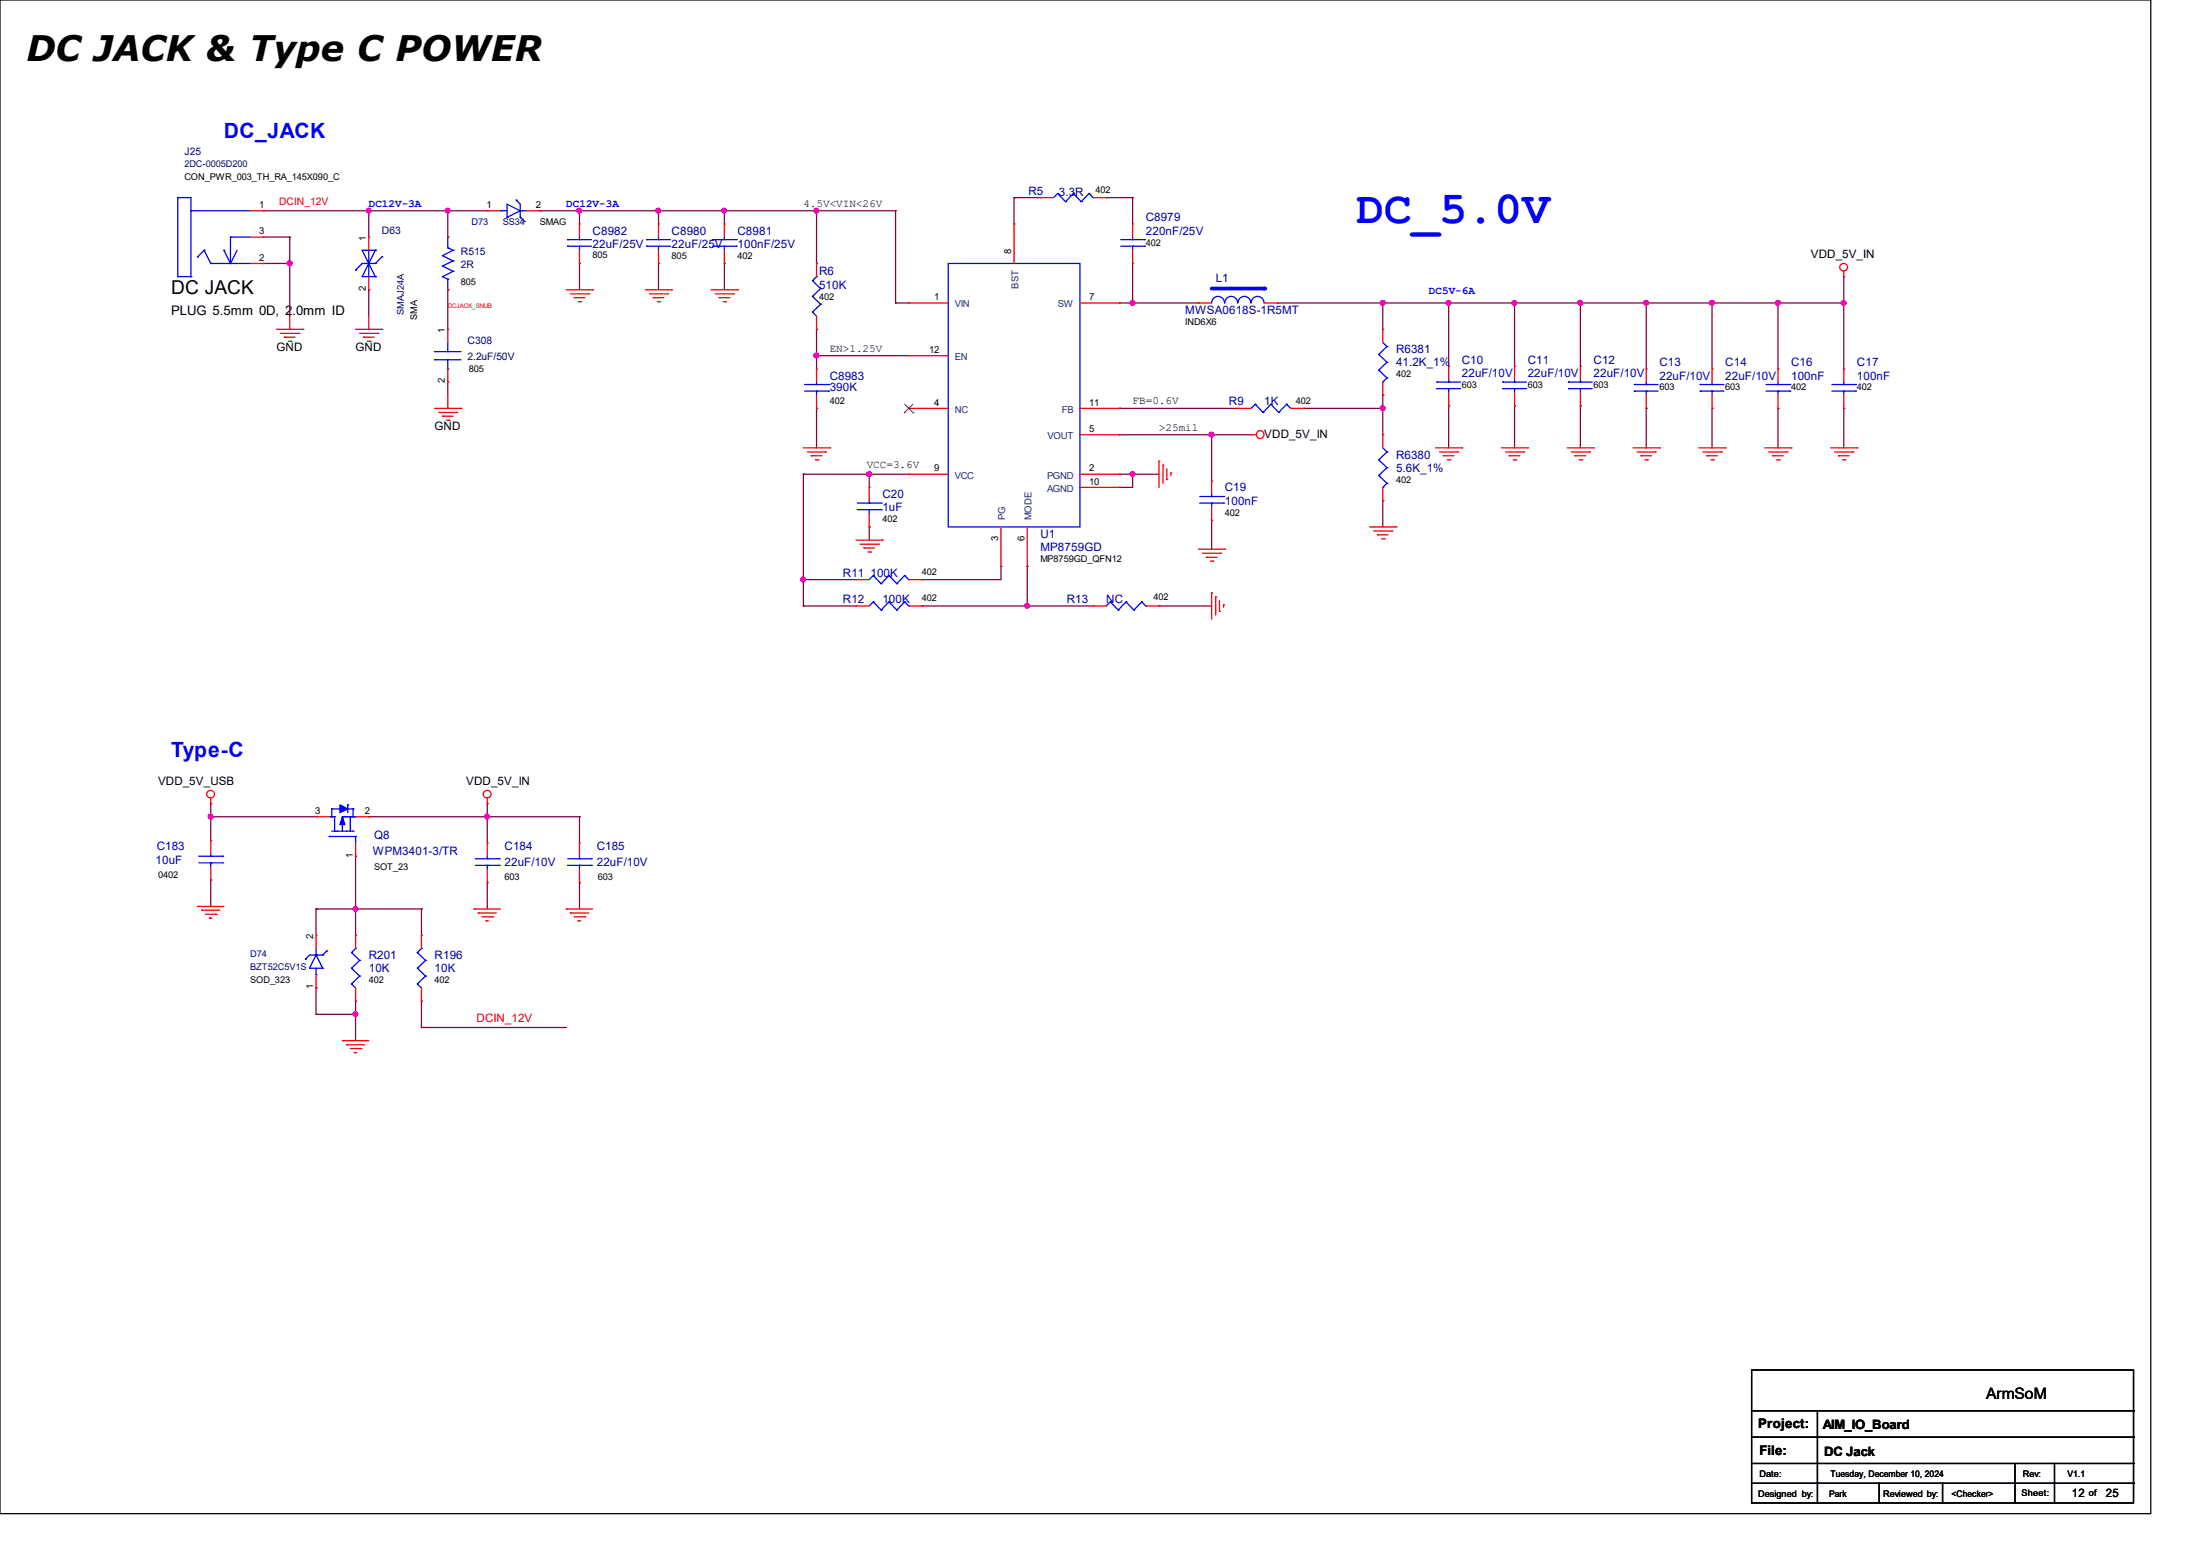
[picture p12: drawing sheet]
<svg xmlns="http://www.w3.org/2000/svg" width="297mm" height="210mm" viewBox="0 0 297 210" stroke-linecap="round" stroke-linejoin="round" font-family="sans-serif">
<g fill="none" stroke="#000" stroke-width=".17">
<path d="M0 0h290.4v204.3h-290.4zM236.5 184.9h51.5v18h-51.5zM236.5 190.4h51.5M236.5 194h51.5M236.5 197.5h51.5M245.4 190.4v12.5M272 197.5v5.4M277.4 197.5v5.4M288 190.4h.1M288 194h.1M288 197.5h.1M236.5 200.2h51.5"/>
<path d="M245.4 202.9h.1M253.7 202.9h.1M253.7 200.2v2.7M262.3 202.9h.1M262.3 200.2v2.7M272 202.9h.1M277.4 202.9h.1M288 200.2h.1"/>
</g>
<g fill="none" stroke="#800040" stroke-width=".17">
<path d="M35.6 35.6h.1M35.6 32h.1M35.6 28.4h.1M35.6 35.6h3.5M35.6 32h3.5M35.6 28.4h30.2M39.1 35.6h.1M39.1 32h.1M39.1 32v10.7M49.8 39.1h.1M49.8 28.4h.1M49.8 28.4v3.6"/>
<path d="M49.8 39.1v3.6M60.5 39.1h.1M60.5 28.4h.1M60.5 28.4v3.6M60.5 39.1v5.3M72.9 28.4h.1M72.9 28.4h48M78.2 28.4h.1M78.2 35.6h.1M78.2 28.4v1.8M78.2 35.6v3.5M88.9 35.6h.1"/>
<path d="M88.9 28.4h.1M88.9 28.4v1.8M88.9 35.6v3.5M97.8 35.6h.1M97.8 28.4h.1M97.8 28.4v1.8M97.8 35.6v3.5M110.2 28.4h.1M110.2 28.4v7.2M120.9 28.4h.1M120.9 28.4v12.5M136.9 26.7h.1"/>
<path d="M136.9 26.7h3.6M136.9 26.7v3.5M149.4 26.7h.1M149.4 26.7h3.5M152.9 26.7h.1M152.9 35.6h.1M152.9 26.7v3.5M152.9 35.6v5.3M248.9 37.3h.1M248.9 37.3v12.5M60.5 51.6h.1M60.5 51.6v1.7"/>
<path d="M110.2 48h.1M110.2 55.1h.1M110.2 44.4h.1M110.2 48h12.5M110.2 44.4v5.4M110.2 55.1v5.4M120.9 40.9h.1M120.9 40.9h1.8M151.1 55.1h.1M151.1 58.7h.1M151.1 40.9h.1M151.1 40.9h10.7"/>
<path d="M151.1 55.1h16M151.1 58.7h17.8M152.9 40.9h.1M163.6 58.7h.1M163.6 58.7v6.2M172.5 40.9h.1M172.5 40.9h76.4M176 55.1h.1M176 55.1h10.7M186.7 53.3h.1M186.7 55.1h.1M186.7 40.9h.1"/>
<path d="M186.7 40.9v3.5M186.7 53.3v5.4M195.6 40.9h.1M195.6 54.8h.1M195.6 40.9v8.5M195.6 54.8v5.7M204.5 54.8h.1M204.5 40.9h.1M204.5 40.9v8.5M204.5 54.8v5.7M213.4 40.9h.1M213.4 54.8h.1"/>
<path d="M213.4 40.9v8.5M213.4 54.8v5.7M222.2 40.9h.1M222.2 55.1h.1M222.2 40.9v8.9M222.2 55.1v5.4M231.1 55.1h.1M231.1 40.9h.1M231.1 40.9v8.9M231.1 55.1v5.4M240 40.9h.1M240 55.1h.1"/>
<path d="M240 40.9v8.9M240 55.1v5.4M248.9 40.9h.1M248.9 55.1h.1M248.9 55.1v5.4M108.5 78.2h.1M108.5 64h.1M108.5 64h14.2M108.5 78.2h7.1M108.5 64v17.8M117.3 64h.1M117.3 71.1h.1"/>
<path d="M117.3 64v1.8M117.3 71.1v1.8M124.5 78.2h.1M135.1 76.5h.1M135.1 76.5v1.7h-10.6M138.7 76.5h.1M138.7 76.5v5.3M151.1 64h.1M151.1 65.8h.1M151.1 64h5.4M152.9 64h.1M152.9 64v1.8h-1.8"/>
<path d="M163.6 70.2h.1M163.6 70.2v3.9M186.7 67.6h.1M186.7 67.6v3.5M108.5 81.8h.1M108.5 81.8h7.1M124.5 81.8h.1M124.5 81.8h23.1M138.7 81.8h.1M156.5 81.8h.1M156.5 81.8h7.1M28.4 108.5h.1"/>
<path d="M28.4 110.2h.1M28.4 118.8h.1M28.4 110.2h14.3M28.4 108.5v5M28.4 118.8v3.5M48 115.6h.1M48 115.6v10.6M49.8 110.2h.1M49.8 110.2h28.4M65.8 108.5h.1M65.8 110.2h.1M65.8 119.1h.1"/>
<path d="M65.8 108.5v5.3M65.8 119.1v3.6M78.2 110.2h.1M78.2 119.1h.1M78.2 110.2v3.6M78.2 119.1v3.6M42.7 122.7h.1M42.7 133.3h.1M42.7 136.9h.1M42.7 122.7h14.2M42.7 122.7v3.5M42.7 133.3v3.6"/>
<path d="M42.7 136.9h5.3M48 135.1h.1M48 122.7h.1M48 136.9h.1M48 135.1v5.4M56.9 122.7h.1M56.9 135.1h.1M56.9 138.7h.1M56.9 122.7v3.5M56.9 135.1v3.6M56.9 138.7h19.6"/>
</g>
<g fill="#f0f" stroke="#f0f" stroke-width=".17">
<circle cx="39.1" cy="35.5" r=".32"/>
<circle cx="49.8" cy="28.4" r=".32"/>
<circle cx="60.4" cy="28.4" r=".32"/>
<circle cx="222.2" cy="40.9" r=".32"/>
<circle cx="213.3" cy="40.9" r=".32"/>
<circle cx="240" cy="40.9" r=".32"/>
<circle cx="231.1" cy="40.9" r=".32"/>
<circle cx="186.7" cy="55.1" r=".32"/>
<circle cx="186.7" cy="40.9" r=".32"/>
<circle cx="163.6" cy="58.7" r=".32"/>
<circle cx="152.9" cy="64" r=".32"/>
<circle cx="248.9" cy="40.9" r=".32"/>
<circle cx="108.4" cy="78.2" r=".32"/>
<circle cx="117.3" cy="64" r=".32"/>
<circle cx="138.7" cy="81.8" r=".32"/>
<circle cx="88.9" cy="28.4" r=".32"/>
<circle cx="110.2" cy="28.4" r=".32"/>
<circle cx="97.8" cy="28.4" r=".32"/>
<circle cx="152.9" cy="40.9" r=".32"/>
<circle cx="110.2" cy="48" r=".32"/>
<circle cx="204.4" cy="40.9" r=".32"/>
<circle cx="195.6" cy="40.9" r=".32"/>
<circle cx="78.2" cy="28.4" r=".32"/>
<circle cx="65.8" cy="110.2" r=".32"/>
<circle cx="28.4" cy="110.2" r=".32"/>
<circle cx="48" cy="122.7" r=".32"/>
<circle cx="48" cy="136.9" r=".32"/>
</g>
<g fill="none" stroke="#f00" stroke-width=".17">
<path d="M33.8 28.4h1.8M33.8 35.6h1.8M33.8 32h1.8M35.6 28.4h.1M35.6 35.6h.1M35.6 32h.1M49.8 32h.1M49.8 39.1h.1M49.8 32v1.8M49.8 37.3v1.8M60.5 32h.1M60.5 39.1h.1"/>
<path d="M65.8 28.4h.1M65.8 28.4h1.8M71.1 28.4h1.8M72.9 28.4h.1M76.5 39.1h3.5M77 39.7h2.5M78.2 30.2h.1M78.2 35.6h.1M78.2 30.2v1.8M78.2 33.8v1.8M79.5 39.7h.1M80 39.1h.1"/>
<path d="M87.1 39.1h3.6M87.7 39.7h2.4M88.9 30.2h.1M88.9 35.6h.1M88.9 30.2v1.8M88.9 33.8v1.8M90.1 39.7h.1M90.7 39.1h.1M96 39.1h3.6M96.6 39.7h2.4M97.8 30.2h.1M97.8 35.6h.1"/>
<path d="M97.8 30.2v1.8M97.8 33.8v1.8M99 39.7h.1M99.6 39.1h.1M110.2 35.6h.1M110.2 35.6v1.7M136.9 30.2h.1M136.9 30.2v5.4M140.5 26.7h.1M140.5 26.7h1.7M147.6 26.7h1.8M149.4 26.7h.1"/>
<path d="M152.9 30.2h.1M152.9 35.6h.1M152.9 30.2v1.8M152.9 33.8v1.8M248.9 37.3h.1M248.9 36.6v.7M37.3 44.4h3.6M37.9 45h2.4M38.4 45.5h.1M38.4 45.5h1.4M38.9 46.1h.4M39.1 44.4h.1"/>
<path d="M39.1 42.7v1.7M39.3 46.1h.1M40.3 45h.1M40.9 44.4h.1M48 44.4h3.6M48.6 45h2.4M49.1 45.5h.1M49.1 45.5h1.4M49.6 46.1h.4M49.8 44.4h.1M49.8 42.7v1.7M50 46.1h.1"/>
<path d="M51 45h.1M51.6 44.4h.1M58.7 55.1h3.5M59.2 55.7h2.5M59.7 56.2h.1M59.7 56.2h1.5M60.3 56.7h.3M60.5 55.1h.1M60.5 44.4h.1M60.5 51.6h.1M60.5 44.4v1.8M60.5 49.8v1.8"/>
<path d="M60.5 53.3v1.8M60.6 56.7h.1M61.7 55.7h.1M62.2 55.1h.1M77.5 40.2h.1M77.5 40.2h1.5M78.1 40.7h.3M78.4 40.7h.1M88.2 40.2h.1M88.2 40.2h1.4M88.7 40.7h.4M89.1 40.7h.1"/>
<path d="M97.1 40.2h.1M97.1 40.2h1.4M97.6 40.7h.4M98 40.7h.1M110.2 44.4h.1M110.2 49.8h.1M110.2 55.1h.1M110.2 42.7v1.7M110.2 49.8v1.8M110.2 53.3v1.8M122.7 40.9h.1M122.7 55.1h.1"/>
<path d="M122.7 48h.1M122.7 55.1h5.3M122.7 40.9h5.3M122.7 48h5.3M145.8 55.1h5.3M145.8 58.7h5.3M145.8 40.9h5.3M151.1 58.7h.1M151.1 40.9h.1M151.1 55.1h.1M167.1 55.1h.1M167.1 55.1h1.8"/>
<path d="M168.9 58.7h.1M168.9 58.7h.7M174.2 55.1h1.8M176 55.1h.1M186.7 58.7h.1M186.7 44.4h.1M186.7 53.3h.1M186.7 44.4v1.8M186.7 51.6v1.7M186.7 58.7v1.8M195.6 49.4h.1M195.6 54.8h.1"/>
<path d="M195.6 49.4v1.8M195.6 53v1.8M204.5 49.4h.1M204.5 54.8h.1M204.5 49.4v1.8M204.5 53v1.8M213.4 49.4h.1M213.4 54.8h.1M213.4 49.4v1.8M213.4 53v1.8M222.2 49.8h.1M222.2 55.1h.1"/>
<path d="M222.2 49.8v1.8M222.2 53.3v1.8M231.1 49.8h.1M231.1 55.1h.1M231.1 49.8v1.8M231.1 53.3v1.8M240 49.8h.1M240 55.1h.1M240 49.8v1.8M240 53.3v1.8M248.9 49.8h.1M248.9 55.1h.1"/>
<path d="M248.9 49.8v1.8M248.9 53.3v1.8M108.5 60.5h3.5M109 61h2.5M109.5 61.5h.1M109.5 61.5h1.5M110.1 62.1h.3M110.4 62.1h.1M111.5 61h.1M112 60.5h.1M115.6 78.2h.1M115.6 72.9h3.5"/>
<path d="M115.6 78.2h1.7M116.1 73.4h2.5M116.6 74h.1M116.6 74h1.5M117.2 74.5h.3M117.3 65.8h.1M117.3 71.1h.1M117.3 65.8v1.8M117.3 69.3v1.8M117.5 74.5h.1M118.6 73.4h.1M119.1 72.9h.1"/>
<path d="M122.7 64h.1M122.7 78.2h1.8M122.7 64h5.3M124.5 78.2h.1M135.1 76.5h.1M135.1 71.1v5.4M138.7 76.5h.1M138.7 71.1v5.4M145.8 64h5.3M145.8 65.8h5.3M151.1 64h.1M151.1 65.8h.1"/>
<path d="M156.5 62.2h.1M156.5 62.2v3.6M157 62.8h.1M157 62.8v2.4M157.5 64.7h.1M157.5 63.3v1.4M158.1 63.8h.1M158.1 63.8v.4M161.8 74.1h3.6M162.3 74.7h2.5M162.9 75.2h.1M162.9 75.2h1.4"/>
<path d="M163.4 75.7h.3M163.6 64.9h.1M163.6 70.2h.1M163.6 64.9v1.8M163.6 68.5v1.7M163.7 75.7h.1M164.8 74.7h.1M165.4 74.1h.1M184.9 71.1h3.6M185.5 71.7h2.4M186 72.2h.1M186 72.2h1.4"/>
<path d="M186.5 72.7h.4M186.7 67.6h.1M186.7 65.8v1.8M186.9 72.7h.1M187.9 71.7h.1M188.5 71.1h.1M193.8 60.5h3.6M194.4 61h2.4M194.9 61.5h.1M194.9 61.5h1.4M195.4 62.1h.3M195.7 62.1h.1"/>
<path d="M196.8 61h.1M197.4 60.5h.1M202.7 60.5h3.5M203.2 61h2.5M203.8 61.5h.1M203.8 61.5h1.4M204.3 62.1h.3M204.6 62.1h.1M205.7 61h.1M206.2 60.5h.1M211.6 60.5h3.5M212.1 61h2.5"/>
<path d="M212.6 61.5h.1M212.6 61.5h1.5M213.2 62.1h.3M213.5 62.1h.1M214.6 61h.1M215.1 60.5h.1M220.5 60.5h3.5M221 61h2.5M221.5 61.5h.1M221.5 61.5h1.5M222.1 62.1h.3M222.4 62.1h.1"/>
<path d="M223.5 61h.1M224 60.5h.1M229.4 60.5h3.5M229.9 61h2.5M230.4 61.5h.1M230.4 61.5h1.5M231 62.1h.3M231.3 62.1h.1M232.4 61h.1M232.9 60.5h.1M238.3 60.5h3.5M238.8 61h2.5"/>
<path d="M239.3 61.5h.1M239.3 61.5h1.4M239.9 62.1h.3M240.2 62.1h.1M241.3 61h.1M241.8 60.5h.1M247.1 60.5h3.6M247.7 61h2.4M248.2 61.5h.1M248.2 61.5h1.4M248.8 62.1h.3M249.1 62.1h.1"/>
<path d="M250.1 61h.1M250.7 60.5h.1M115.6 81.8h.1M115.6 81.8h1.7M122.7 81.8h1.8M124.5 81.8h.1M147.6 81.8h.1M147.6 81.8h1.8M154.7 81.8h1.8M156.5 81.8h.1M163.6 80h.1M163.6 80v3.6"/>
<path d="M164.1 80.6h.1M164.1 80.6v2.4M164.6 82.5h.1M164.6 81.1v1.4M165.2 81.6h.1M165.2 81.6v.4M28.4 108.5h.1M28.4 113.5h.1M28.4 118.8h.1M28.4 107.7v.8M28.4 113.5v1.7M28.4 117v1.8"/>
<path d="M42.7 110.2h.1M42.7 110.2h1.7M48 115.6h.1M48 113.8v1.8M48 110.2h1.8M49.8 110.2h.1M65.8 108.5h.1M65.8 113.8h.1M65.8 119.1h.1M65.8 107.7v.8M65.8 113.8v1.8M65.8 117.3v1.8"/>
<path d="M78.2 113.8h.1M78.2 119.1h.1M78.2 113.8v1.8M78.2 117.3v1.8M26.7 122.3h.1M26.7 122.3h3.5M27.2 122.9h.1M27.2 122.9h2.5M27.7 123.4h1.5M28.3 123.9h.1M28.3 123.9h.3M29.2 123.4h.1"/>
<path d="M42.7 133.3h.1M42.7 126.2h.1M42.7 126.2v1.8M42.7 131.6v1.7M48 135.1h.1M48 126.2h.1M48 126.2v1.8M48 133.3v1.8M64 122.7h.1M64 122.7h3.6M64.6 123.2h.1M64.6 123.2h2.4"/>
<path d="M65.1 123.7h1.4M65.6 124.3h.1M65.6 124.3h.4M66.5 123.7h.1M76.5 122.7h.1M76.5 122.7h3.5M77 123.2h.1M77 123.2h2.5M77.5 123.7h1.5M78.1 124.3h.1M78.1 124.3h.3M79 123.7h.1"/>
<path d="M46.2 140.5h.1M46.2 140.5h3.6M46.8 141h.1M46.8 141h2.4M47.3 141.5h1.4M47.8 142.1h.1M47.8 142.1h.4M48.7 141.5h.1"/>
<circle cx="248.9" cy="36.1" r=".52"/>
<circle cx="170.1" cy="58.7" r=".52"/>
<circle cx="28.4" cy="107.2" r=".52"/>
<circle cx="65.8" cy="107.2" r=".52"/>
</g>
<g fill="none" stroke="#00f" stroke-width=".17">
<path d="M24 26.7h.1M24 37.3h.1M24 37.3h1.8M24 26.7h1.8v10.6M24 26.7v10.6M25.8 37.3h.1M25.8 28.4h.1M25.8 28.4h8M26.7 34.7h.1M27.6 33.8h.1M27.6 33.8l.8 1.8M27.6 33.8l-.9 .9"/>
<path d="M28.4 35.6h.1M28.4 35.6h5.4M30.2 33.8h.1M30.2 33.8l.9 1.8M31.1 32h.1M31.1 35.6h.1M31.1 32h2.7M31.1 32v3.6M32 33.8l-.9 1.8M48 36.4h.1M49.8 37.3h.1M49.8 33.8v3.5"/>
<path d="M50.7 37.3h.1M50.7 33.8h.1M50.7 35.6h.1M50.7 33.8h-1.8l1.8 3.5M50.7 33.8l-1.8 3.5h1.8M50.7 35.6h-1.8l-.9 .8M51.6 34.7h.1M51.6 34.7l-.9 .9M59.7 37.3h.1M59.7 34.5h.1M59.7 37.3l.8 .4M59.7 34.5l1.5 .7"/>
<path d="M60.5 39.1h.1M60.5 37.7h.1M60.5 33.4h.1M60.5 32h.1M60.5 32v1.4M60.5 37.7v1.4M60.5 33.4l.7 .4M61.2 36.6h.1M61.2 35.2h.1M61.2 33.8h.1M61.2 36.6l-1.5 .7M61.2 35.2l-1.5 .7 1.5 .7"/>
<path d="M61.2 33.8l-1.5 .7M67.6 28.4h.1M67.6 28.4h.9M68.5 29.3h.1M69.7 27h.1M69.7 27l.5 .6v1.7M70.2 29.3h.1M70.2 28.4h.1M70.2 28.4h.9M70.2 29.3l.6 .6M70.2 28.4l-1.7-.8v1.7M70.2 28.4l-1.7 .9"/>
<path d="M70.8 29.9h.1M76.6 33.2h.1M76.6 32.3h.1M76.6 33.2h3.2M76.6 32.3h3.2M78.2 32.3h.1M78.2 33.2h.1M78.2 32v.3M78.2 33.2v.6M87.3 33.2h.1M87.3 32.3h.1M87.3 33.2h3.2"/>
<path d="M87.3 32.3h3.2M88.9 32.3h.1M88.9 33.2h.1M88.9 32v.3M88.9 33.2v.6M96.2 33.2h3.2M96.2 32.3h3.2M97.8 32.3h.1M97.8 33.2h.1M97.8 32v.3M97.8 33.2v.6M99.4 33.2h.1"/>
<path d="M99.4 32.3h.1M109.7 37.9h.1M109.7 37.9l1.1 1M110.2 37.3h.1M110.2 37.3l-.5 .6M110.8 38.9h.1M110.8 38.9l-1.1 1.1M128 35.6h17.8v35.5h-17.8zM142.8 26.1h.1M142.8 26.1l-.6 .6M142.8 26.1l1 1.1M143.8 27.2h.1"/>
<path d="M144.9 26.1h.1M144.9 26.1l-1.1 1.1M144.9 26.1l1.1 1.1M146 27.2h.1M147 26.1h.1M147 26.1l-1 1.1M147 26.1l.6 .6M147.6 26.7h.1M151.3 33.2h3.2M151.3 32.3h3.2M152.9 32.3h.1M152.9 33.2h.1"/>
<path d="M152.9 32v.3M152.9 33.2v.6M154.5 33.2h.1M154.5 32.3h.1M58.7 47.5h.1M58.7 48.6h.1M58.7 47.5h3.5M58.7 48.6h3.5M60.5 49.8h.1M60.5 47.5h.1M60.5 46.2v1.3M60.5 48.6v1.2"/>
<path d="M108.6 52.8h3.2M108.6 51.9h3.2M109.7 42.1h.1M109.7 40h.1M109.7 42.1l.5 .6M109.7 40l1.1 1.1M110.2 51.9h.1M110.2 52.8h.1M110.2 51.6v.3M110.2 52.8v.5M110.8 41.1h.1M110.8 41.1l-1.1 1"/>
<path d="M111.8 52.8h.1M111.8 51.9h.1M163.6 40.9a.87 .87 0 0 1 .8-.9 .87 .87 0 0 1 .9 .9M165.4 40.9a.87 .87 0 0 1 .8-.9 .87 .87 0 0 1 .9 .9M167.1 40.9a.87 .87 0 0 1 .9-.9 .87 .87 0 0 1 .9 .9M168.9 40.9a.87 .87 0 0 1 .9-.9 .87 .87 0 0 1 .8 .9M169.5 54.6h.1M169.5 54.6l-.6 .5M169.5 54.6l1 1.1M170.5 55.7h.1M171.6 54.6h.1M171.6 54.6l-1.1 1.1"/>
<path d="M171.6 54.6l1 1.1M172.6 55.7h.1M173.7 54.6h.1M173.7 54.6l-1.1 1.1M173.7 54.6l.5 .5M174.2 55.1h.1M186.1 47.8h.1M186.1 50h.1M186.1 47.8l1.1 1.1M186.1 50l1.1 1M186.7 51.6h.1M186.7 46.2l.5 .6"/>
<path d="M187.2 46.8h.1M187.2 48.9h.1M187.2 51h.1M187.2 46.8l-1.1 1M187.2 48.9l-1.1 1.1M187.2 51l-.5 .6M194 52.5h.1M194 51.6h.1M194 52.5h3.2M194 51.6h3.2M195.6 51.6h.1M195.6 52.5h.1"/>
<path d="M195.6 51.2v.4M195.6 52.5v.5M202.9 52.5h.1M202.9 51.6h.1M202.9 52.5h3.2M202.9 51.6h3.2M204.5 51.6h.1M204.5 52.5h.1M204.5 51.2v.4M204.5 52.5v.5M211.8 52.5h.1M211.8 51.6h.1"/>
<path d="M211.8 52.5h3.2M211.8 51.6h3.2M213.4 51.6h.1M213.4 52.5h.1M213.4 51.2v.4M213.4 52.5v.5M220.6 52.8h.1M220.6 51.9h.1M220.6 52.8h3.3M220.6 51.9h3.3M222.2 51.9h.1M222.2 52.8h.1"/>
<path d="M222.2 51.6v.3M222.2 52.8v.5M229.5 52.8h.1M229.5 51.9h.1M229.5 52.8h3.2M229.5 51.9h3.2M231.1 51.9h.1M231.1 52.8h.1M231.1 51.6v.3M231.1 52.8v.5M238.4 52.8h3.2M238.4 51.9h3.2"/>
<path d="M240 51.9h.1M240 52.8h.1M240 51.6v.3M240 52.8v.5M241.6 52.8h.1M241.6 51.9h.1M247.3 52.8h3.2M247.3 51.9h3.2M248.9 51.9h.1M248.9 52.8h.1M248.9 51.6v.3M248.9 52.8v.5"/>
<path d="M250.5 52.8h.1M250.5 51.9h.1M115.7 67.9h3.3M115.7 68.8h3.3M117.3 67.9h.1M117.3 68.8h.1M117.3 67.6v.3M117.3 68.8v.5M117.9 77.7h.1M117.9 77.7l-.6 .5M117.9 77.7l1.1 1.1M119 78.8h.1"/>
<path d="M119 68.8h.1M119 67.9h.1M120 77.7h.1M120 77.7l-1 1.1M120 77.7l1.1 1.1M121.1 78.8h.1M122.1 77.7h.1M122.1 77.7l-1 1.1M122.1 77.7l.6 .5M122.7 78.2h.1M162 67.9h3.2M162 67h3.2"/>
<path d="M163.6 67h.1M163.6 67.9h.1M163.6 66.7v.3M163.6 67.9v.6M165.2 67.9h.1M165.2 67h.1M186.1 62.1h.1M186.1 64.2h.1M186.1 62.1l1.1 1M186.1 64.2l1.1 1M186.7 65.8h.1M186.7 60.5l.5 .5"/>
<path d="M187.2 61h.1M187.2 63.1h.1M187.2 65.2h.1M187.2 61l-1.1 1.1M187.2 63.1l-1.1 1.1M187.2 65.2l-.5 .6M117.9 81.2h.1M117.9 81.2l-.6 .6M117.9 81.2l1.1 1.1M119 82.3h.1M120 81.2h.1M120 81.2l-1 1.1"/>
<path d="M120 81.2l1.1 1.1M121.1 82.3h.1M122.1 81.2h.1M122.1 81.2l-1 1.1M122.1 81.2l.6 .6M122.7 81.8h.1M149.9 81.2h.1M149.9 81.2l-.5 .6M149.9 81.2l1.1 1.1M151 82.3h.1M152 81.2h.1M152 81.2l-1 1.1"/>
<path d="M152 81.2l1.1 1.1M153.1 82.3h.1M154.1 81.2h.1M154.1 81.2l-1 1.1M154.1 81.2l.6 .6M154.7 81.8h.1M26.8 116.5h3.3M26.8 115.6h3.3M28.4 115.6h.1M28.4 116.5h.1M28.4 115.2v.4M28.4 116.5v.5"/>
<path d="M30.1 116.5h.1M30.1 115.6h.1M44.4 112.9h.1M44.4 110.2h.8M44.4 112.9h3.6M44.8 110.2h.1M44.8 109.2h.1M44.8 112.2h.7M44.8 109.2v1M44.8 109.2h1.1M45.2 112.2h.1M45.2 110.2h.1"/>
<path d="M45.2 110.2v2M45.5 112.2h.1M45.7 112.2h1.1M45.9 109.2h.1M46.2 110.2h.1M46.2 111.1h.1M46.2 110.2h1.8M46.2 110.2v.8M46.2 111.1v1.1M46.8 112.2h.1M46.9 108.6h.1M46.9 112.2h.8"/>
<path d="M46.9 109.2h.8M46.9 108.6v1.1M47.3 110.2h.1M47.3 110.2v2M47.7 112.2h.1M47.7 109.2h.1M47.7 110.2h.1M47.7 109.2v1M48 110.2h.1M48 112.9h.1M48 112.9v.9M64.2 116.8h3.2"/>
<path d="M64.2 115.9h3.2M65.8 115.9h.1M65.8 116.8h.1M65.8 115.6v.3M65.8 116.8v.5M67.4 116.8h.1M67.4 115.9h.1M76.6 116.8h3.2M76.6 115.9h3.2M78.2 115.9h.1M78.2 116.8h.1M78.2 115.6v.3"/>
<path d="M78.2 116.8v.5M79.8 116.8h.1M79.8 115.9h.1M41.2 129.5h.1M42.7 131.6h.1M42.7 128.9h.1M42.7 128v.9M42.7 130.7v.9M42.7 128.9l-.9 1.8h1.8M42.7 128.9l.9 1.8M43.6 128.9h.1M43.6 130.7h.1"/>
<path d="M43.6 128.9h-1.8l-.6 .6M44.1 128.4h.1M44.1 128.4l-.5 .5M47.5 132.8h.1M47.5 130.7h.1M47.5 128.6h.1M47.5 132.8l.5 .5M47.5 130.7l1.1 1M47.5 128.6l1.1 1M48 128h.1M48 128l-.5 .6M48.6 131.7h.1"/>
<path d="M48.6 129.6h.1M48.6 131.7l-1.1 1.1M48.6 129.6l-1.1 1.1"/>
</g>
<g fill="#00f" stroke="#00f" stroke-width=".17">
<path d="M46.2 110.2l.4 1.1h-.7z"/>
<path d="M45.9 108.6l1 .6-1 .5z"/>
</g>
<path d="M122.1 55.7h.1M122.1 54.6l1.2 1.1M123.2 54.6l-1.1 1.1M123.3 55.7h.1" fill="none" stroke="#804000" stroke-width=".14"/>
<path d="M163.6 38.9h7.1" fill="none" stroke="#00f" stroke-width=".51"/>
<circle cx="170.7" cy="38.9" r=".25" fill="#00f"/>
<path d="M161.8 40.9h.1M161.8 40.9h1.8M170.7 40.9h1.8M172.5 40.9h.1M56.9 135.1h.1M56.9 126.2h.1M56.9 126.2v1.8M56.9 133.3v1.8" fill="none" stroke="#f00" stroke-width=".17"/>
<path d="M56.3 132.8h.1M56.3 130.7h.1M56.3 128.6h.1M56.3 132.8l.6 .5M56.3 130.7l1.1 1M56.3 128.6l1.1 1M56.9 128h.1M56.9 128l-.6 .6M57.4 131.7h.1M57.4 129.6h.1M57.4 131.7l-1.1 1.1M57.4 129.6l-1.1 1.1" fill="none" stroke="#00f" stroke-width=".17"/>
<g fill="#f0f" stroke="#f0f" stroke-width=".17">
<circle cx="39.1" cy="35.5" r=".32"/>
<circle cx="49.8" cy="28.4" r=".32"/>
<circle cx="60.4" cy="28.4" r=".32"/>
<circle cx="222.2" cy="40.9" r=".32"/>
<circle cx="213.3" cy="40.9" r=".32"/>
<circle cx="240" cy="40.9" r=".32"/>
<circle cx="231.1" cy="40.9" r=".32"/>
<circle cx="186.7" cy="55.1" r=".32"/>
<circle cx="186.7" cy="40.9" r=".32"/>
<circle cx="163.6" cy="58.7" r=".32"/>
<circle cx="152.9" cy="64" r=".32"/>
<circle cx="248.9" cy="40.9" r=".32"/>
<circle cx="108.4" cy="78.2" r=".32"/>
<circle cx="117.3" cy="64" r=".32"/>
<circle cx="138.7" cy="81.8" r=".32"/>
<circle cx="88.9" cy="28.4" r=".32"/>
<circle cx="110.2" cy="28.4" r=".32"/>
<circle cx="97.8" cy="28.4" r=".32"/>
<circle cx="152.9" cy="40.9" r=".32"/>
<circle cx="110.2" cy="48" r=".32"/>
<circle cx="204.4" cy="40.9" r=".32"/>
<circle cx="195.6" cy="40.9" r=".32"/>
<circle cx="78.2" cy="28.4" r=".32"/>
<circle cx="65.8" cy="110.2" r=".32"/>
<circle cx="28.4" cy="110.2" r=".32"/>
<circle cx="48" cy="122.7" r=".32"/>
<circle cx="48" cy="136.9" r=".32"/>
</g>
<text font-size="6.2" fill="#00f" x="183.1" y="30.1">DC_5.0V</text>
<text font-size="4.7" x="3.6" y="8.3">DC JACK &amp; Type C POWER</text>
<g font-size="2.8" fill="#00f">
<text x="30.2" y="18.6">DC_JACK</text>
<text x="23.1" y="102.2">Type-C</text>
</g>
<text font-size="2.6" x="23.1" y="39.7">DC JACK</text>
<text font-size="2.1" x="268.1" y="188.8">ArmSoM</text>
<g font-size="1.8">
<text x="23.1" y="42.5">PLUG 5.5mm 0D, 2.0mm ID</text>
<text x="237.4" y="192.8">Project:</text>
<text x="237.5" y="196.3">File:</text>
</g>
<g font-size="1.7">
<text x="246.1" y="192.9">AIM_IO_Board</text>
<text x="246.3" y="196.5">DC Jack</text>
</g>
<g font-size="1.6" fill="#0000a0">
<text x="138.9" y="26.3">R5</text>
<text x="143" y="26.5">3.3R</text>
<text x="154.7" y="29.9">C8979</text>
<text x="80" y="31.7">C8982</text>
<text x="80" y="33.4">22uF/25V</text>
<text x="90.7" y="31.7">C8980</text>
<text x="90.7" y="33.4">22uF/25V</text>
<text x="99.6" y="31.7">C8981</text>
<text x="99.6" y="33.4">100nF/25V</text>
<text x="154.7" y="31.7">220nF/25V</text>
<text x="110.6" y="37.2">R6</text>
<text x="110.6" y="38.9">510K</text>
<text x="164.1" y="38.1">L1</text>
<text x="160" y="42.3">MWSA0618S-1R5MT</text>
<text x="188.5" y="47.7">R6381</text>
<text x="112" y="51.2">C8983</text>
<text x="112" y="52.8">390K</text>
<text x="188.5" y="49.4">41.2K_1%</text>
<text x="197.4" y="49.1">C10</text>
<text x="197.4" y="50.9">22uF/10V</text>
<text x="206.2" y="49.1">C11</text>
<text x="206.2" y="50.9">22uF/10V</text>
<text x="215.1" y="49.1">C12</text>
<text x="215.1" y="50.9">22uF/10V</text>
<text x="224" y="49.4">C13</text>
<text x="224" y="51.2">22uF/10V</text>
<text x="232.9" y="49.4">C14</text>
<text x="232.9" y="51.2">22uF/10V</text>
<text x="241.8" y="49.4">C16</text>
<text x="241.8" y="51.2">100nF</text>
<text x="250.7" y="49.4">C17</text>
<text x="250.7" y="51.2">100nF</text>
<text x="165.9" y="54.6">R9</text>
<text x="170.7" y="54.6">1K</text>
<text x="188.5" y="61.9">R6380</text>
<text x="188.5" y="63.7">5.6K_1%</text>
<text x="119.1" y="67.2">C20</text>
<text x="119.1" y="69">1uF</text>
<text x="165.4" y="66.3">C19</text>
<text x="165.4" y="68.1">100nF</text>
<text x="113.8" y="77.9">R11 100K</text>
<text x="140.5" y="72.6">U1</text>
<text x="140.5" y="74.3">MP8759GD</text>
<text x="113.8" y="81.4">R12</text>
<text x="119.1" y="81.4">100K</text>
<text x="144" y="81.4">R13</text>
<text x="149.4" y="81.4">NC</text>
<text x="50.5" y="113.3">Q8</text>
<text x="21" y="116.7">10uF</text>
<text x="21.2" y="114.7">C183</text>
<text x="50.3" y="115.4">WPM3401-3/TR</text>
<text x="68.1" y="114.7">C184</text>
<text x="68.1" y="116.8">22uF/10V</text>
<text x="80.6" y="114.7">C185</text>
<text x="80.6" y="116.8">22uF/10V</text>
<text x="49.8" y="129.5">R201</text>
<text x="49.8" y="131.2">10K</text>
<text x="58.7" y="129.5">R196</text>
<text x="58.7" y="131.2">10K</text>
</g>
<g font-size="1.6">
<text x="244.5" y="34.9">VDD_5V_IN</text>
<text x="37.3" y="47.3">GND</text>
<text x="48" y="47.3">GND</text>
<text x="58.7" y="58">GND</text>
<text x="170.7" y="59.1">VDD_5V_IN</text>
<text x="21.3" y="106">VDD_5V_USB</text>
<text x="62.9" y="106">VDD_5V_IN</text>
<text x="279.7" y="202">12</text>
<text x="284.3" y="202">25</text>
</g>
<text font-size="1.6" fill="#f00" x="64.3" y="137.9">DCIN_12V</text>
<g font-size="1.5" fill="#00f">
<text x="49.8" y="27.9">DC12V-3A</text>
<text x="76.5" y="27.9">DC12V-3A</text>
<text x="192.9" y="39.6">DC5V-6A</text>
</g>
<g font-size="1.5">
<text x="108.5" y="27.9">4.5V&lt;VIN&lt;26V</text>
<text x="112" y="47.5">EN&gt;1.25V</text>
<text x="152.9" y="54.6">FB=0.6V</text>
<text x="156.5" y="58.1">&gt;25mil</text>
<text x="117" y="63.1">VCC=3.6V</text>
</g>
<g font-size="1.4" fill="#000080">
<text x="24.9" y="20.9">J25</text>
<text x="51.6" y="31.5">D63</text>
<text x="62.2" y="34.4">R515</text>
<text x="62.2" y="36.2">2R</text>
<text x="63.1" y="46.5">C308</text>
<text x="63.1" y="48.6">2.2uF/50V</text>
</g>
<text font-size="1.4" fill="#f00" x="37.7" y="27.7">DCIN_12V</text>
<g font-size="1.3" fill="#000080">
<text x="24.9" y="22.5">2DC-0005D200</text>
<text x="67.9" y="30.3">SS34</text>
<text x="54.5" y="42.5" transform="rotate(-90 54.5 42.5)">SMAJ24A</text>
<text x="33.8" y="130.9">BZT52C5V1S</text>
</g>
<g font-size="1.3">
<text x="24.9" y="24.3">CON_PWR_003_TH_RA_145X090_C</text>
<text x="35" y="28.1">1</text>
<text x="65.7" y="28.1">1</text>
<text x="72.3" y="28.1">2</text>
<text x="147.9" y="26">402</text>
<text x="35" y="35.2">2</text>
<text x="35" y="31.6">3</text>
<text x="49.4" y="32.6" transform="rotate(-90 49.4 32.6)">1</text>
<text x="72.9" y="30.3">SMAG</text>
<text x="80" y="34.8">805</text>
<text x="90.7" y="34.9">805</text>
<text x="99.6" y="34.9">402</text>
<text x="136.5" y="34.3" transform="rotate(-90 136.5 34.3)">8</text>
<text x="154.7" y="33.1">402</text>
<text x="49.4" y="39.3" transform="rotate(-90 49.4 39.3)">2</text>
<text x="62.2" y="38.5">805</text>
<text x="110.6" y="40.4">402</text>
<text x="126.1" y="40.5">1</text>
<text x="147" y="40.5">7</text>
<text x="56.3" y="43.2" transform="rotate(-90 56.3 43.2)">SMA</text>
<text x="60.1" y="45" transform="rotate(-90 60.1 45)">1</text>
<text x="125.4" y="47.6">12</text>
<text x="160" y="43.8">IND6X6</text>
<text x="60.1" y="51.7" transform="rotate(-90 60.1 51.7)">2</text>
<text x="63.3" y="50.2">805</text>
<text x="188.5" y="50.9">402</text>
<text x="197.4" y="52.4">603</text>
<text x="206.2" y="52.4">603</text>
<text x="215.1" y="52.4">603</text>
<text x="224" y="52.7">603</text>
<text x="232.9" y="52.7">603</text>
<text x="241.8" y="52.7">402</text>
<text x="250.7" y="52.7">402</text>
<text x="112" y="54.5">402</text>
<text x="126.1" y="54.7">4</text>
<text x="147" y="58.3">5</text>
<text x="147" y="54.7">11</text>
<text x="175" y="54.5">402</text>
<text x="126.1" y="63.6">9</text>
<text x="147" y="63.6">2</text>
<text x="147" y="65.4">10</text>
<text x="188.5" y="65.2">402</text>
<text x="119.1" y="70.5">402</text>
<text x="165.4" y="69.6">402</text>
<text x="124.5" y="77.6">402</text>
<text x="134.7" y="73.1" transform="rotate(-90 134.7 73.1)">3</text>
<text x="138.3" y="73.1" transform="rotate(-90 138.3 73.1)">6</text>
<text x="140.5" y="75.8">MP8759GD_QFN12</text>
<text x="124.5" y="81.2">402</text>
<text x="155.7" y="81">402</text>
<text x="42.5" y="109.9">3</text>
<text x="49.2" y="109.9">2</text>
<text x="21.3" y="118.5">0402</text>
<text x="47.6" y="115.7" transform="rotate(-90 47.6 115.7)">1</text>
<text x="50.5" y="117.4">SOT_23</text>
<text x="68.1" y="118.8">603</text>
<text x="80.7" y="118.8">603</text>
<text x="42.3" y="126.8" transform="rotate(-90 42.3 126.8)">2</text>
<text x="33.8" y="132.7">SOD_323</text>
<text x="42.3" y="133.5" transform="rotate(-90 42.3 133.5)">1</text>
<text x="49.8" y="132.7">402</text>
<text x="58.7" y="132.7">402</text>
</g>
<g font-size="1.3" fill="#0000a0">
<text x="63.7" y="30.3">D73</text>
<text x="33.8" y="129.2">D74</text>
</g>
<g font-size="1.3" fill="#004080">
<text x="128.9" y="41.5">VIN</text>
<text x="137.5" y="38.9" transform="rotate(-90 137.5 38.9)">BST</text>
<text x="142.8" y="41.5">SW</text>
<text x="128.9" y="48.6">EN</text>
<text x="128.9" y="55.7">NC</text>
<text x="141.4" y="59.3">VOUT</text>
<text x="143.3" y="55.7">FB</text>
<text x="128.9" y="64.6">VCC</text>
<text x="141.4" y="64.6">PGND</text>
<text x="135.7" y="70.2" transform="rotate(-90 135.7 70.2)">PG</text>
<text x="139.3" y="70.2" transform="rotate(-90 139.3 70.2)">MODE</text>
<text x="141.4" y="66.4">AGND</text>
</g>
<g font-size="1.2">
<text x="237.4" y="202.1">Designed by:</text>
<text x="237.5" y="199.4">Date:</text>
<text x="247" y="202.1">Park</text>
<text x="247.1" y="199.4">Tuesday, December 10, 2024</text>
<text x="254.3" y="202.1">Reviewed by:</text>
<text x="263.5" y="202.1">&lt;Checker&gt;</text>
<text x="272.9" y="201.9">Sheet:</text>
<text x="273.1" y="199.4">Rev:</text>
<text x="279.1" y="199.4">V1.1</text>
<text x="282" y="201.9">of</text>
</g>
<text font-size=".8" fill="#f00" x="60.5" y="41.6">DCJACK_SNUB</text>
</svg>
